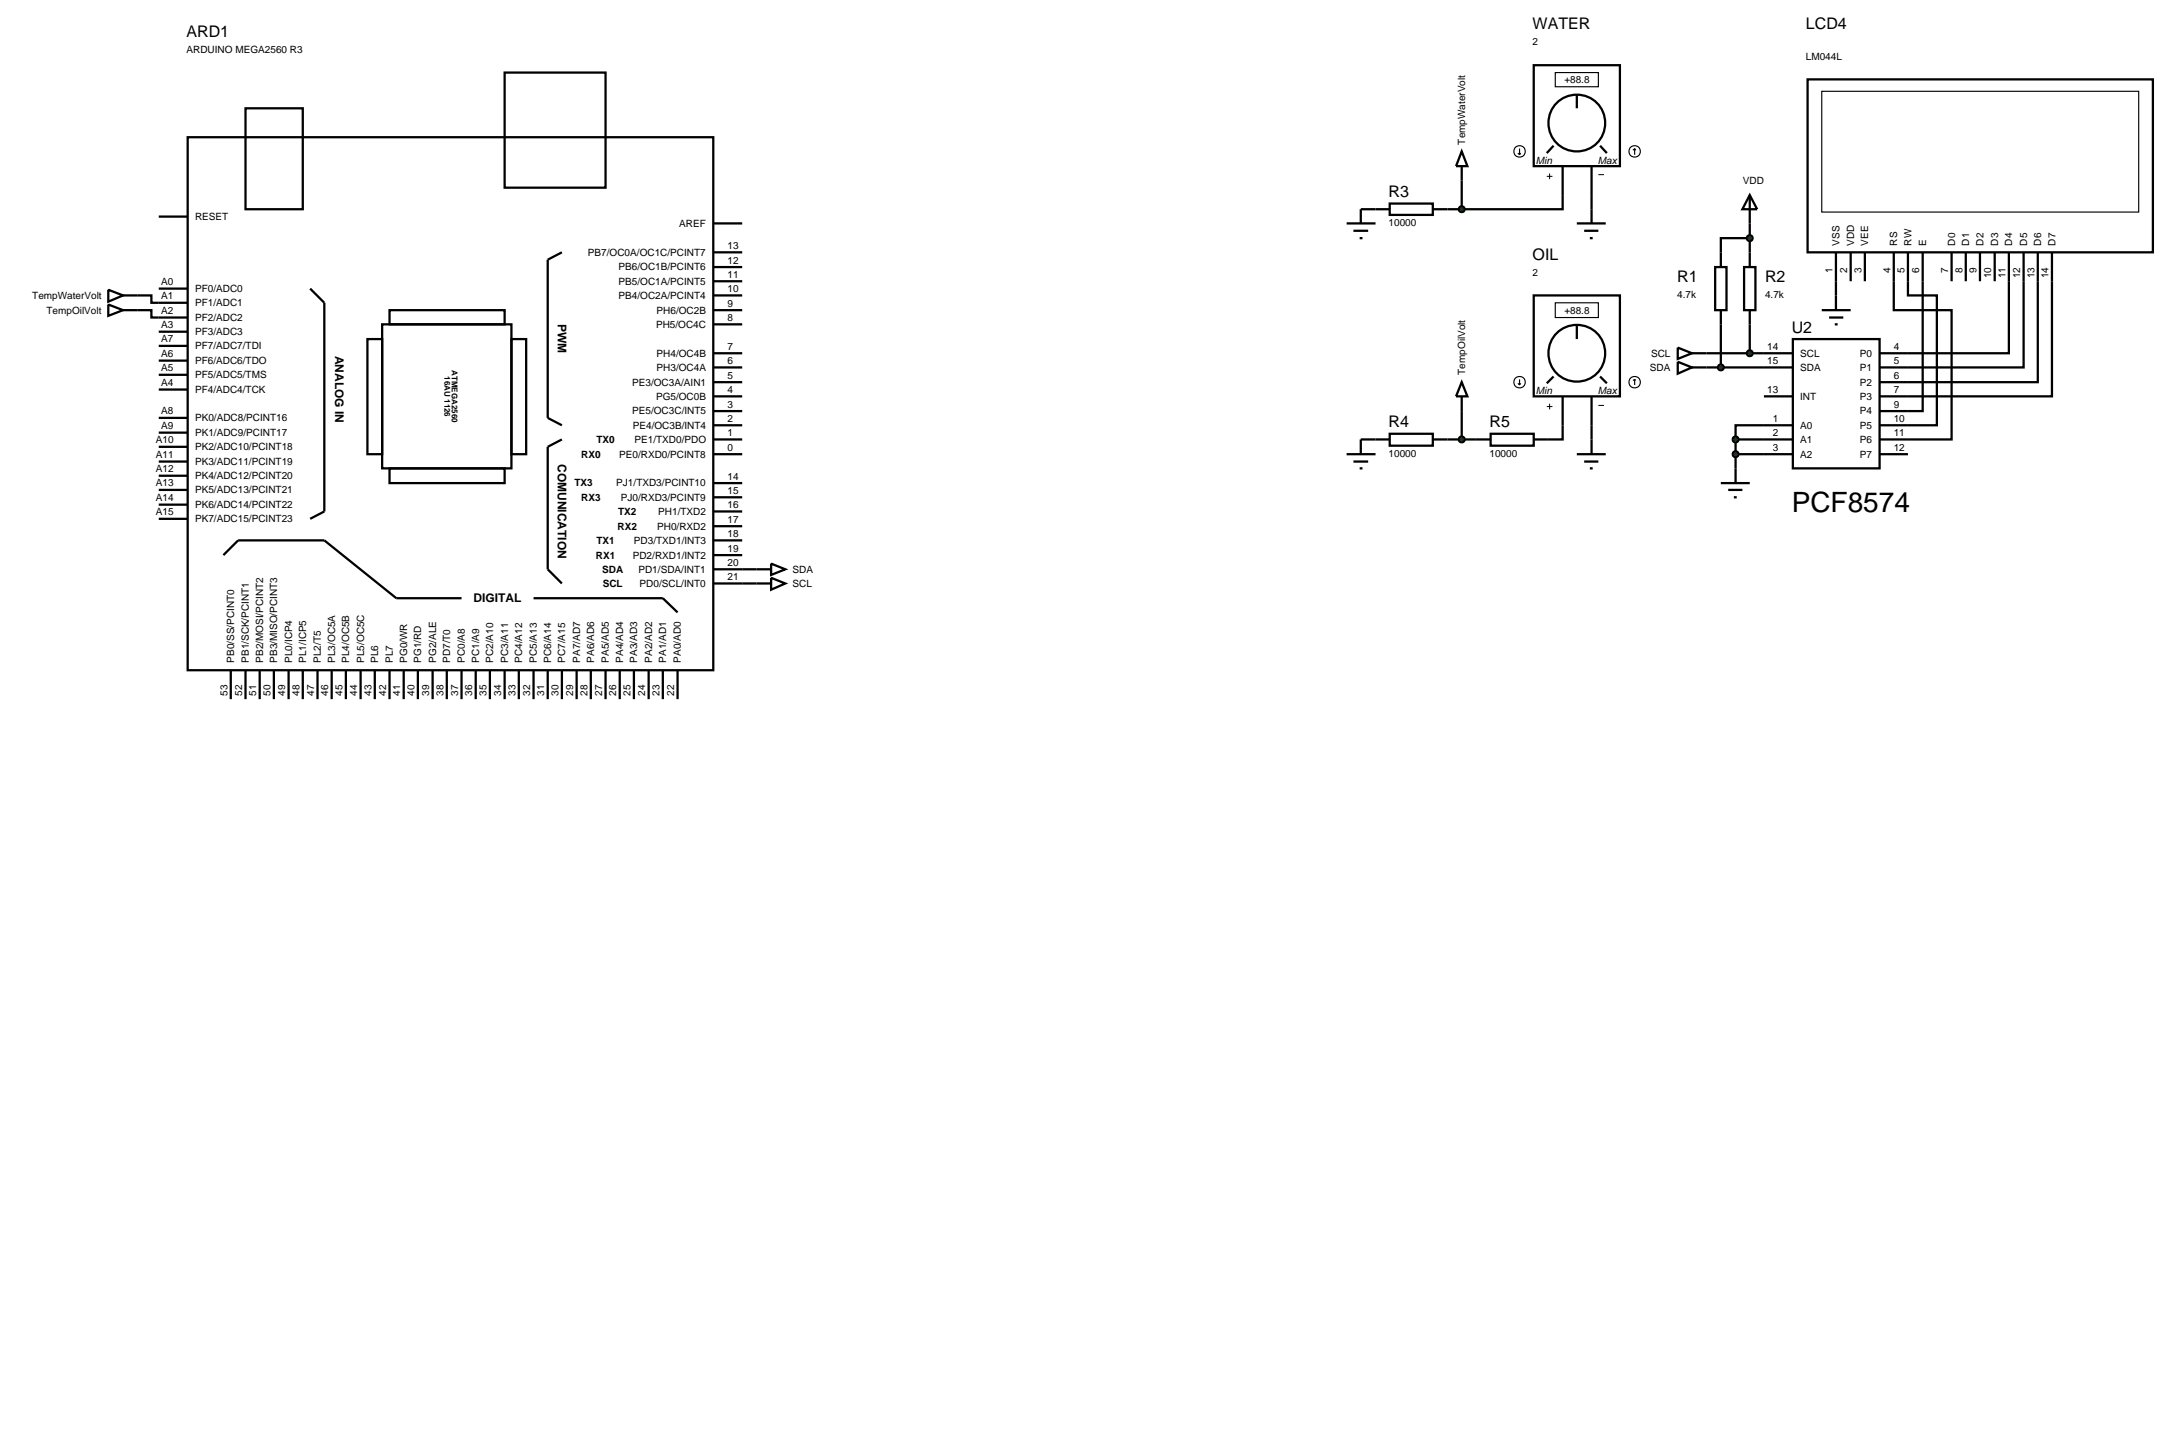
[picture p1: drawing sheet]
<svg xmlns="http://www.w3.org/2000/svg" width="384mm" height="257mm" viewBox="0 0 384 257" stroke-linecap="round" stroke-linejoin="round" font-family="sans-serif">
<g fill="none" stroke="#000" stroke-width=".4">
<path d="M240 36.9h2.6M255.3 36.9h2.5M257.8 31.8v5.1M275.6 34.4v2.5h-17.8M280.7 34.4v2.5M308.6 34.4l1.3 2.5h-2.6zM308.6 34.4v10.1M24.2 52.1h2.5v1.3h1.3M24.2 54.7h2.5v1.3h1.3M303.5 57.2v7.6M308.6 42h-5.1v2.5M308.6 57.2v5.1"/>
<path d="M316.2 59.8h15.3v22.8h-15.3zM323.8 49.6v2.5M334 49.6v5.1h10.2v22.8h-12.7M336.5 49.6v2.5h5.1v22.9h-10.1M339.1 49.6v22.9h-7.6M354.3 49.6v12.7h-22.8M356.9 49.6v15.2h-25.4M359.4 49.6v17.8h-27.9M361.9 49.6v20.3h-30.4M240 77.5h2.6M255.3 77.5h5M257.8 72.5v5"/>
<path d="M275.6 75v2.5h-2.6M280.7 75v2.5M301 62.3h15.2M301 64.8h15.2M306.1 77.5h10.1M306.1 77.5v5.1M311.1 69.9h5.1M316.2 75h-10.1v2.5M306.1 80.1h10.1M331.5 80.1h5M130.9 100.4h2.5M130.9 102.9h2.5"/>
</g>
<g fill="#004000" stroke="#000" stroke-width=".4">
<path d="M305.7 79.8l.4-.2-.5 .5zM306.1 79.6l.4 .2 .1 .3zM306.6 80.1l-.1 .3-.4 .2zM305.6 80.1l.5 .5-.4-.2z"/>
<path d="M305.7 77.2l.4-.2-.5 .5zM306.1 77l.4 .2 .1 .3zM306.6 77.5l-.1 .3-.4 .2zM305.6 77.5l.5 .5-.4-.2z"/>
</g>
<g fill="#004000">
<path d="M305.6 80.1l.5-.5 .5 .5-.5 .5z"/>
<path d="M305.6 77.5l.5-.5 .5 .5-.5 .5z"/>
</g>
<g fill="none" stroke="#000" stroke-width=".4">
<path d="M318.8 14h60.9v30.5h-60.9zM302.5 47.1h2v7.6h-2zM303.5 44.5v2.6M303.5 54.7v2.5M307.6 47.1h2v7.6h-2zM308.6 44.5v2.6M308.6 54.7v2.5M323.8 44.5v5.1M326.4 44.5v5.1M328.9 44.5v5.1M334 44.5v5.1M336.5 44.5v5.1"/>
<path d="M339.1 44.5v5.1M344.2 44.5v5.1M346.7 44.5v5.1M349.2 44.5v5.1M351.8 44.5v5.1M354.3 44.5v5.1M356.9 44.5v5.1M359.4 44.5v5.1M361.9 44.5v5.1M303.5 85.2h5.1M304.8 86.4h2.5M305.8 87.7h.5"/>
<path d="M306.1 82.6v2.6"/>
</g>
<path d="M321.3 16.1h55.9v21.3h-55.9z" fill="none" stroke="#000" stroke-width=".2"/>
<path d="M308.2 41.7l.4-.2-.5 .5zM308.6 41.5l.3 .1 .2 .4zM308.6 42.5l.5-.5-.2 .4zM308.1 42l.5 .5-.3-.1z" fill="#004000" stroke="#000" stroke-width=".4"/>
<path d="M308.1 42l.5-.5 .5 .5-.5 .5z" fill="#004000"/>
<g fill="none" stroke="#000" stroke-width=".4">
<path d="M43.3 19.1h10.1v17.8h-10.1zM89 12.8h17.8v20.3h-17.8zM28 38.2h5.1M33.1 24.2h92.7v94h-92.7zM125.8 39.4h5.1M28 56h5.1M28 58.5h5.1M28 53.4h5.1M28 50.9h5.1M54.7 50.9l2.5 2.5v36.8l-2.5 1.3M64.8 59.8h2.6v20.3h-2.6zM67.4 57.2h22.8v25.4h-22.8z"/>
<path d="M68.7 54.7h20.3v2.5h-20.3zM90.2 59.8h2.6v20.3h-2.6zM99.1 44.5l-2.5 1.3v27.9l2.5 1.3M125.8 54.7h5.1M125.8 57.2h5.1M125.8 52.1h5.1M125.8 49.6h5.1M125.8 47.1h5.1M125.8 44.5h5.1M321.3 54.7h5.1M322.6 56h2.5M323.6 57.2h.5"/>
<path d="M323.8 52.1v2.6M28 78.8h5.1M28 76.3h5.1M28 73.7h5.1M28 61h5.1M28 63.6h5.1M28 66.1h5.1M28 68.7h5.1M99.1 77.5l-2.5 1.3v21.6l2.5 2.5M125.8 77.5h5.1M125.8 75h5.1M125.8 72.5h5.1"/>
<path d="M125.8 69.9h5.1M125.8 67.4h5.1M125.8 64.8h5.1M125.8 62.3h5.1M295.9 63.8l2.5 1-2.5 1.1zM295.9 61.3l2.5 1-2.5 1zM298.4 64.8h2.6M298.4 62.3h2.6M28 91.5h5.1M28 89h5.1M28 86.4h5.1M28 83.9h5.1"/>
<path d="M28 81.4h5.1M39.4 97.9l2.6-2.6h15.2l12.7 10.2h11.5M68.7 82.6h20.3v2.6h-20.3zM125.8 95.3h5.1M125.8 97.9h5.1M125.8 92.8h5.1M125.8 90.2h5.1M125.8 87.7h5.1M125.8 85.2h5.1M125.8 80.1h5.1M136 99.4l2.5 1-2.5 1zM40.7 118.2v5.1"/>
<path d="M43.3 118.2v5.1M45.8 118.2v5.1M48.3 118.2v5.1M50.9 118.2v5.1M53.4 118.2v5.1M56 118.2v5.1M58.5 118.2v5.1M61 118.2v5.1M63.6 118.2v5.1M66.1 118.2v5.1M68.7 118.2v5.1M71.2 118.2v5.1"/>
<path d="M73.7 118.2v5.1M76.3 118.2v5.1M78.8 118.2v5.1M81.4 118.2v5.1M83.9 118.2v5.1M86.4 118.2v5.1M89 118.2v5.1M91.5 118.2v5.1M94.1 105.5h22.8l2.6 2.5M94.1 118.2v5.1M96.6 118.2v5.1M99.1 118.2v5.1"/>
<path d="M101.7 118.2v5.1M104.2 118.2v5.1M106.8 118.2v5.1M109.3 118.2v5.1M111.8 118.2v5.1M114.4 118.2v5.1M116.9 118.2v5.1M119.5 118.2v5.1M125.8 102.9h5.1M125.8 100.4h5.1M133.4 102.9h2.6M133.4 100.4h2.6"/>
<path d="M136 101.9l2.5 1-2.5 1.1z"/>
</g>
<path d="M308.2 62l.4-.2-.5 .5zM308.6 61.8l.4 .2 .1 .3zM309.1 62.3l-.1 .3-.4 .2zM308.1 62.3l.5 .5-.3-.1z" fill="#004000" stroke="#000" stroke-width=".4"/>
<path d="M308.1 62.3l.5-.5 .5 .5-.5 .5z" fill="#004000"/>
<g fill="none" stroke="#000" stroke-width=".4">
<path d="M270.5 11.5h15.2v17.8h-15.2zM278.1 16.6v2.5M237.5 39.4h5.1M240 36.9v2.5M242.6 36.9h2.5M245.1 35.9h7.6v2h-7.6zM252.7 36.9h2.6M257.8 26.7l1 2.6h-2zM257.8 29.3v2.5M274 25.7l-1.2 1.3M275.6 29.3v5.1M278.1 39.4h5.1"/>
<path d="M280.7 29.3v5.1M280.7 36.9v2.5M282.2 25.7l1.2 1.3M19.1 51.1l2.6 1-2.6 1.1zM21.7 52.1h2.5M238.7 40.7h2.6M239.8 42h.5M279.4 40.7h2.5M280.4 42h.5"/>
<circle cx="278.1" cy="21.7" r="5"/>
</g>
<path d="M272.8 31.1h1M273.3 30.6v1M281.9 30.8h1" fill="none" stroke="#000" stroke-width=".18"/>
<g fill="none" stroke="#000" stroke-width=".2">
<path d="M274.3 12.8h7.6v2.5h-7.6zM267.7 27l.3 .3M268 26.2v1.1M268.2 27l-.2 .3M288.3 26.2l-.3 .3M288.3 26.2l.2 .3M288.3 26.2v1.1"/>
<circle cx="268" cy="26.7" r="1.01"/>
<circle cx="288.3" cy="26.7" r="1.01"/>
</g>
<path d="M257.4 36.6l.4-.2-.5 .5zM257.8 36.4l.3 .1 .2 .4zM258.3 36.9l-.1 .3-.4 .2zM257.3 36.9l.5 .5-.3-.1z" fill="#004000" stroke="#000" stroke-width=".4"/>
<path d="M257.3 36.9l.5-.5 .5 .5-.5 .5z" fill="#004000"/>
<g fill="none" stroke="#000" stroke-width=".4">
<path d="M19.1 53.7l2.6 1-2.6 1zM21.7 54.7h2.5M270.5 52.1h15.2v17.8h-15.2zM278.1 57.2v2.6M240 77.5v2.6M242.6 77.5h2.5M245.1 76.5h7.6v2.1h-7.6zM252.7 77.5h2.6M257.8 67.4l1 2.5h-2zM257.8 69.9v2.6M260.3 77.5h2.6M262.9 76.5h7.6v2.1h-7.6z"/>
<path d="M270.5 77.5h2.5M274 66.4l-1.2 1.2M275.6 69.9v5.1M280.7 69.9v5.1M280.7 77.5v2.6M282.2 66.4l1.2 1.2M237.5 80.1h5.1M238.7 81.4h2.6M239.8 82.6h.5M278.1 80.1h5.1M279.4 81.4h2.5M280.4 82.6h.5"/>
<circle cx="278.1" cy="62.3" r="5"/>
</g>
<path d="M272.8 71.7h1M273.3 71.2v1M281.9 71.5h1" fill="none" stroke="#000" stroke-width=".18"/>
<g fill="none" stroke="#000" stroke-width=".2">
<path d="M274.3 53.4h7.6v2.6h-7.6zM267.7 67.6l.3 .3M268 66.9v1M268.2 67.6l-.2 .3M288.3 66.9l-.3 .2M288.3 66.9l.2 .2M288.3 66.9v1"/>
<circle cx="268" cy="67.4" r="1.01"/>
<circle cx="288.3" cy="67.4" r="1.01"/>
</g>
<g fill="#004000" stroke="#000" stroke-width=".4">
<path d="M257.4 77.2l.4-.2-.5 .5zM257.8 77l.4 .2 .1 .3zM257.8 78l.5-.5-.1 .3zM257.3 77.5l.5 .5-.3-.1z"/>
<path d="M303.2 64.4l.3-.1-.5 .5zM303.5 64.3l.3 .1 .2 .4zM304 64.8l-.1 .3-.4 .2zM303 64.8l.5 .5-.4-.2z"/>
</g>
<g fill="#004000">
<path d="M257.3 77.5l.5-.5 .5 .5-.5 .5z"/>
<path d="M303 64.8l.5-.5 .5 .5-.5 .5z"/>
</g>
<text font-size="4.9" x="316" y="90.4">PCF8574</text>
<g font-size="2.8">
<text x="270.3" y="5.2">WATER</text>
<text x="318.5" y="5.2">LCD4</text>
<text x="32.9" y="6.5">ARD1</text>
<text x="244.9" y="34.8">R3</text>
<text x="270.3" y="45.9">OIL</text>
<text x="295.8" y="49.7">R1</text>
<text x="311.3" y="49.7">R2</text>
<text x="316" y="58.7">U2</text>
<text x="244.9" y="75.4">R4</text>
<text x="262.7" y="75.4">R5</text>
</g>
<g font-size="2.1">
<text x="98.4" y="57.1" transform="rotate(90 98.4 57.1)">PWM</text>
<text x="59.1" y="62.7" transform="rotate(90 59.1 62.7)">ANALOG IN</text>
<text x="98.4" y="81.8" transform="rotate(90 98.4 81.8)">COMUNICATION</text>
<text x="83.5" y="106.1">DIGITAL</text>
</g>
<g font-size="1.8">
<text x="32.9" y="9.3">ARDUINO MEGA2560 R3</text>
<text x="270.3" y="8">2</text>
<text x="318.5" y="10.6">LM044L</text>
<text x="275.9" y="14.6">+88.8</text>
<text x="258.4" y="25.5" transform="rotate(-90 258.4 25.5)">TempWaterVolt</text>
<text x="270.9" y="28.9">Min</text>
<text x="281.8" y="28.9">Max</text>
<text x="307.4" y="32.4">VDD</text>
<text x="34.4" y="38.8">RESET</text>
<text x="119.8" y="40">AREF</text>
<text x="244.9" y="39.9">10000</text>
<text x="103.7" y="45.1">PB7/OC0A/OC1C/PCINT7</text>
<text x="109.1" y="47.7">PB6/OC1B/PCINT6</text>
<text x="128.3" y="46.5">12</text>
<text x="128.3" y="43.9">13</text>
<text x="324.4" y="43.3" transform="rotate(-90 324.4 43.3)">VSS</text>
<text x="327" y="43.3" transform="rotate(-90 327 43.3)">VDD</text>
<text x="329.5" y="43.3" transform="rotate(-90 329.5 43.3)">VEE</text>
<text x="334.6" y="43.3" transform="rotate(-90 334.6 43.3)">RS</text>
<text x="337.1" y="43.3" transform="rotate(-90 337.1 43.3)">RW</text>
<text x="339.7" y="43.3" transform="rotate(-90 339.7 43.3)">E</text>
<text x="344.8" y="43.3" transform="rotate(-90 344.8 43.3)">D0</text>
<text x="347.3" y="43.3" transform="rotate(-90 347.3 43.3)">D1</text>
<text x="349.8" y="43.3" transform="rotate(-90 349.8 43.3)">D2</text>
<text x="352.4" y="43.3" transform="rotate(-90 352.4 43.3)">D3</text>
<text x="354.9" y="43.3" transform="rotate(-90 354.9 43.3)">D4</text>
<text x="357.5" y="43.3" transform="rotate(-90 357.5 43.3)">D5</text>
<text x="360" y="43.3" transform="rotate(-90 360 43.3)">D6</text>
<text x="362.5" y="43.3" transform="rotate(-90 362.5 43.3)">D7</text>
<text x="5.7" y="52.7">TempWaterVolt</text>
<text x="28.4" y="52.8">A1</text>
<text x="28.4" y="50.3">A0</text>
<text x="34.4" y="54">PF1/ADC1</text>
<text x="34.4" y="51.5">PF0/ADC0</text>
<text x="109.1" y="52.7">PB4/OC2A/PCINT4</text>
<text x="109.1" y="50.2">PB5/OC1A/PCINT5</text>
<text x="128.3" y="51.5">10</text>
<text x="128.3" y="49">11</text>
<text x="270.3" y="48.7">2</text>
<text x="295.8" y="52.5">4.7k</text>
<text x="311.3" y="52.5">4.7k</text>
<text x="323.2" y="48.1" transform="rotate(-90 323.2 48.1)">1</text>
<text x="325.8" y="48.1" transform="rotate(-90 325.8 48.1)">2</text>
<text x="328.3" y="48.1" transform="rotate(-90 328.3 48.1)">3</text>
<text x="333.4" y="48.1" transform="rotate(-90 333.4 48.1)">4</text>
<text x="335.9" y="48.1" transform="rotate(-90 335.9 48.1)">5</text>
<text x="338.5" y="48.1" transform="rotate(-90 338.5 48.1)">6</text>
<text x="343.6" y="48.1" transform="rotate(-90 343.6 48.1)">7</text>
<text x="346.1" y="48.1" transform="rotate(-90 346.1 48.1)">8</text>
<text x="348.6" y="48.1" transform="rotate(-90 348.6 48.1)">9</text>
<text x="351.2" y="49.1" transform="rotate(-90 351.2 49.1)">10</text>
<text x="353.7" y="49.1" transform="rotate(-90 353.7 49.1)">11</text>
<text x="356.3" y="49.1" transform="rotate(-90 356.3 49.1)">12</text>
<text x="358.8" y="49.1" transform="rotate(-90 358.8 49.1)">13</text>
<text x="361.3" y="49.1" transform="rotate(-90 361.3 49.1)">14</text>
<text x="8.2" y="55.3">TempOilVolt</text>
<text x="28.4" y="57.9">A3</text>
<text x="28.4" y="55.4">A2</text>
<text x="34.4" y="59.1">PF3/ADC3</text>
<text x="34.4" y="56.6">PF2/ADC2</text>
<text x="115.7" y="57.8">PH5/OC4C</text>
<text x="115.8" y="55.3">PH6/OC2B</text>
<text x="128.3" y="56.6">8</text>
<text x="128.3" y="54.1">9</text>
<text x="275.9" y="55.3">+88.8</text>
<text x="28.4" y="60.4">A7</text>
<text x="28.4" y="63">A6</text>
<text x="28.4" y="65.5">A5</text>
<text x="34.4" y="61.6">PF7/ADC7/TDI</text>
<text x="34.4" y="64.2">PF6/ADC6/TDO</text>
<text x="115.8" y="65.4">PH3/OC4A</text>
<text x="115.8" y="62.9">PH4/OC4B</text>
<text x="128.3" y="64.2">6</text>
<text x="128.3" y="61.7">7</text>
<text x="291" y="65.4">SDA</text>
<text x="291.2" y="62.9">SCL</text>
<text x="311.7" y="61.7">14</text>
<text x="311.7" y="64.2">15</text>
<text x="317.5" y="62.9">SCL</text>
<text x="317.5" y="65.4">SDA</text>
<text x="328" y="62.9">P0</text>
<text x="328" y="65.4">P1</text>
<text x="334" y="61.7">4</text>
<text x="334" y="64.2">5</text>
<text x="28.4" y="68.1">A4</text>
<text x="34.4" y="66.7">PF5/ADC5/TMS</text>
<text x="34.4" y="69.3">PF4/ADC4/TCK</text>
<text x="111.5" y="68">PE3/OC3A/AIN1</text>
<text x="115.7" y="70.5">PG5/OC0B</text>
<text x="128.3" y="71.9">3</text>
<text x="128.3" y="69.3">4</text>
<text x="128.3" y="66.8">5</text>
<text x="258.4" y="66.1" transform="rotate(-90 258.4 66.1)">TempOilVolt</text>
<text x="270.9" y="69.5">Min</text>
<text x="281.8" y="69.5">Max</text>
<text x="311.7" y="69.3">13</text>
<text x="317.5" y="70.5">INT</text>
<text x="328" y="68">P2</text>
<text x="328" y="70.5">P3</text>
<text x="334" y="66.8">6</text>
<text x="334" y="69.3">7</text>
<text x="334" y="71.9">9</text>
<text x="28.4" y="75.7">A9</text>
<text x="28.4" y="73.1">A8</text>
<text x="34.4" y="76.9">PK1/ADC9/PCINT17</text>
<text x="34.4" y="74.3">PK0/ADC8/PCINT16</text>
<text x="111.5" y="73.1">PE5/OC3C/INT5</text>
<text x="111.6" y="75.6">PE4/OC3B/INT4</text>
<text x="128.3" y="76.9">1</text>
<text x="128.3" y="74.4">2</text>
<text x="312.7" y="74.4">1</text>
<text x="312.7" y="76.9">2</text>
<text x="317.5" y="75.6">A0</text>
<text x="328" y="73.1">P4</text>
<text x="328" y="75.6">P5</text>
<text x="334" y="74.4">10</text>
<text x="334" y="76.9">11</text>
<text x="27.5" y="83.3">A12</text>
<text x="27.5" y="80.8">A11</text>
<text x="27.5" y="78.2">A10</text>
<text x="34.4" y="82">PK3/ADC11/PCINT19</text>
<text x="34.4" y="79.4">PK2/ADC10/PCINT18</text>
<text x="102.5" y="80.7">RX0</text>
<text x="105.2" y="78.1">TX0</text>
<text x="109.2" y="80.7">PE0/RXD0/PCINT8</text>
<text x="111.9" y="78.1">PE1/TXD0/PDO</text>
<text x="128.3" y="79.5">0</text>
<text x="244.9" y="80.6">10000</text>
<text x="262.7" y="80.6">10000</text>
<text x="312.7" y="79.5">3</text>
<text x="317.5" y="78.1">A1</text>
<text x="317.5" y="80.7">A2</text>
<text x="328" y="78.1">P6</text>
<text x="328" y="80.7">P7</text>
<text x="334" y="79.5">12</text>
<text x="27.5" y="88.4">A14</text>
<text x="27.5" y="85.8">A13</text>
<text x="34.4" y="89.6">PK6/ADC14/PCINT22</text>
<text x="34.4" y="87">PK5/ADC13/PCINT21</text>
<text x="34.4" y="84.5">PK4/ADC12/PCINT20</text>
<text x="101.3" y="85.8">TX3</text>
<text x="102.5" y="88.3">RX3</text>
<text x="108.7" y="85.8">PJ1/TXD3/PCINT10</text>
<text x="109.5" y="88.3">PJ0/RXD3/PCINT9</text>
<text x="128.3" y="89.6">16</text>
<text x="128.3" y="87.1">15</text>
<text x="128.3" y="84.6">14</text>
<text x="27.5" y="90.9">A15</text>
<text x="34.4" y="92.1">PK7/ADC15/PCINT23</text>
<text x="105.2" y="95.9">TX1</text>
<text x="108.9" y="93.4">RX2</text>
<text x="109" y="90.8">TX2</text>
<text x="111.8" y="95.9">PD3/TXD1/INT3</text>
<text x="115.9" y="93.4">PH0/RXD2</text>
<text x="116.1" y="90.8">PH1/TXD2</text>
<text x="128.3" y="94.7">18</text>
<text x="128.3" y="92.2">17</text>
<text x="105.1" y="98.5">RX1</text>
<text x="106.2" y="101">SDA</text>
<text x="111.6" y="98.5">PD2/RXD1/INT2</text>
<text x="112.6" y="101">PD1/SDA/INT1</text>
<text x="128.3" y="99.8">20</text>
<text x="128.3" y="97.3">19</text>
<text x="139.8" y="101">SDA</text>
<text x="106.3" y="103.5">SCL</text>
<text x="112.8" y="103.5">PD0/SCL/INT0</text>
<text x="128.3" y="102.3">21</text>
<text x="139.8" y="103.5">SCL</text>
<text x="41.3" y="116.9" transform="rotate(-90 41.3 116.9)">PB0/SS/PCINT0</text>
<text x="43.9" y="116.9" transform="rotate(-90 43.9 116.9)">PB1/SCK/PCINT1</text>
<text x="46.4" y="116.9" transform="rotate(-90 46.4 116.9)">PB2/MOSI/PCINT2</text>
<text x="48.9" y="116.9" transform="rotate(-90 48.9 116.9)">PB3/MISO/PCINT3</text>
<text x="51.5" y="116.9" transform="rotate(-90 51.5 116.9)">PL0/ICP4</text>
<text x="54" y="116.9" transform="rotate(-90 54 116.9)">PL1/ICP5</text>
<text x="56.6" y="116.9" transform="rotate(-90 56.6 116.9)">PL2/T5</text>
<text x="59.1" y="116.9" transform="rotate(-90 59.1 116.9)">PL3/OC5A</text>
<text x="61.6" y="116.9" transform="rotate(-90 61.6 116.9)">PL4/OC5B</text>
<text x="64.2" y="116.9" transform="rotate(-90 64.2 116.9)">PL5/OC5C</text>
<text x="66.7" y="116.9" transform="rotate(-90 66.7 116.9)">PL6</text>
<text x="69.3" y="116.9" transform="rotate(-90 69.3 116.9)">PL7</text>
<text x="71.8" y="116.9" transform="rotate(-90 71.8 116.9)">PG0/WR</text>
<text x="74.3" y="116.9" transform="rotate(-90 74.3 116.9)">PG1/RD</text>
<text x="76.9" y="116.9" transform="rotate(-90 76.9 116.9)">PG2/ALE</text>
<text x="79.4" y="116.9" transform="rotate(-90 79.4 116.9)">PD7/T0</text>
<text x="82" y="116.9" transform="rotate(-90 82 116.9)">PC0/A8</text>
<text x="84.5" y="116.9" transform="rotate(-90 84.5 116.9)">PC1/A9</text>
<text x="87" y="116.9" transform="rotate(-90 87 116.9)">PC2/A10</text>
<text x="89.6" y="116.9" transform="rotate(-90 89.6 116.9)">PC3/A11</text>
<text x="92.1" y="116.9" transform="rotate(-90 92.1 116.9)">PC4/A12</text>
<text x="94.7" y="116.9" transform="rotate(-90 94.7 116.9)">PC5/A13</text>
<text x="97.2" y="116.9" transform="rotate(-90 97.2 116.9)">PC6/A14</text>
<text x="99.7" y="116.9" transform="rotate(-90 99.7 116.9)">PC7/A15</text>
<text x="102.3" y="116.9" transform="rotate(-90 102.3 116.9)">PA7/AD7</text>
<text x="104.8" y="116.9" transform="rotate(-90 104.8 116.9)">PA6/AD6</text>
<text x="107.4" y="116.9" transform="rotate(-90 107.4 116.9)">PA5/AD5</text>
<text x="109.9" y="116.9" transform="rotate(-90 109.9 116.9)">PA4/AD4</text>
<text x="112.4" y="116.9" transform="rotate(-90 112.4 116.9)">PA3/AD3</text>
<text x="115" y="116.9" transform="rotate(-90 115 116.9)">PA2/AD2</text>
<text x="117.5" y="116.9" transform="rotate(-90 117.5 116.9)">PA1/AD1</text>
<text x="120.1" y="116.9" transform="rotate(-90 120.1 116.9)">PA0/AD0</text>
<text x="40.1" y="122.7" transform="rotate(-90 40.1 122.7)">53</text>
<text x="42.7" y="122.7" transform="rotate(-90 42.7 122.7)">52</text>
<text x="45.2" y="122.7" transform="rotate(-90 45.2 122.7)">51</text>
<text x="47.7" y="122.7" transform="rotate(-90 47.7 122.7)">50</text>
<text x="50.3" y="122.7" transform="rotate(-90 50.3 122.7)">49</text>
<text x="52.8" y="122.7" transform="rotate(-90 52.8 122.7)">48</text>
<text x="55.4" y="122.7" transform="rotate(-90 55.4 122.7)">47</text>
<text x="57.9" y="122.7" transform="rotate(-90 57.9 122.7)">46</text>
<text x="60.4" y="122.7" transform="rotate(-90 60.4 122.7)">45</text>
<text x="63" y="122.7" transform="rotate(-90 63 122.7)">44</text>
<text x="65.5" y="122.7" transform="rotate(-90 65.5 122.7)">43</text>
<text x="68.1" y="122.7" transform="rotate(-90 68.1 122.7)">42</text>
<text x="70.6" y="122.7" transform="rotate(-90 70.6 122.7)">41</text>
<text x="73.1" y="122.7" transform="rotate(-90 73.1 122.7)">40</text>
<text x="75.7" y="122.7" transform="rotate(-90 75.7 122.7)">39</text>
<text x="78.2" y="122.7" transform="rotate(-90 78.2 122.7)">38</text>
<text x="80.8" y="122.7" transform="rotate(-90 80.8 122.7)">37</text>
<text x="83.3" y="122.7" transform="rotate(-90 83.3 122.7)">36</text>
<text x="85.8" y="122.7" transform="rotate(-90 85.8 122.7)">35</text>
<text x="88.4" y="122.7" transform="rotate(-90 88.4 122.7)">34</text>
<text x="90.9" y="122.7" transform="rotate(-90 90.9 122.7)">33</text>
<text x="93.5" y="122.7" transform="rotate(-90 93.5 122.7)">32</text>
<text x="96" y="122.7" transform="rotate(-90 96 122.7)">31</text>
<text x="98.5" y="122.7" transform="rotate(-90 98.5 122.7)">30</text>
<text x="101.1" y="122.7" transform="rotate(-90 101.1 122.7)">29</text>
<text x="103.6" y="122.7" transform="rotate(-90 103.6 122.7)">28</text>
<text x="106.2" y="122.7" transform="rotate(-90 106.2 122.7)">27</text>
<text x="108.7" y="122.7" transform="rotate(-90 108.7 122.7)">26</text>
<text x="111.2" y="122.7" transform="rotate(-90 111.2 122.7)">25</text>
<text x="113.8" y="122.7" transform="rotate(-90 113.8 122.7)">24</text>
<text x="116.3" y="122.7" transform="rotate(-90 116.3 122.7)">23</text>
<text x="118.9" y="122.7" transform="rotate(-90 118.9 122.7)">22</text>
</g>
<g font-size="1.4">
<text x="79.7" y="65.3" transform="rotate(90 79.7 65.3)">ATMEGA2560</text>
<text x="78.4" y="66.4" transform="rotate(90 78.4 66.4)">16AU 1126</text>
</g>
</svg>
